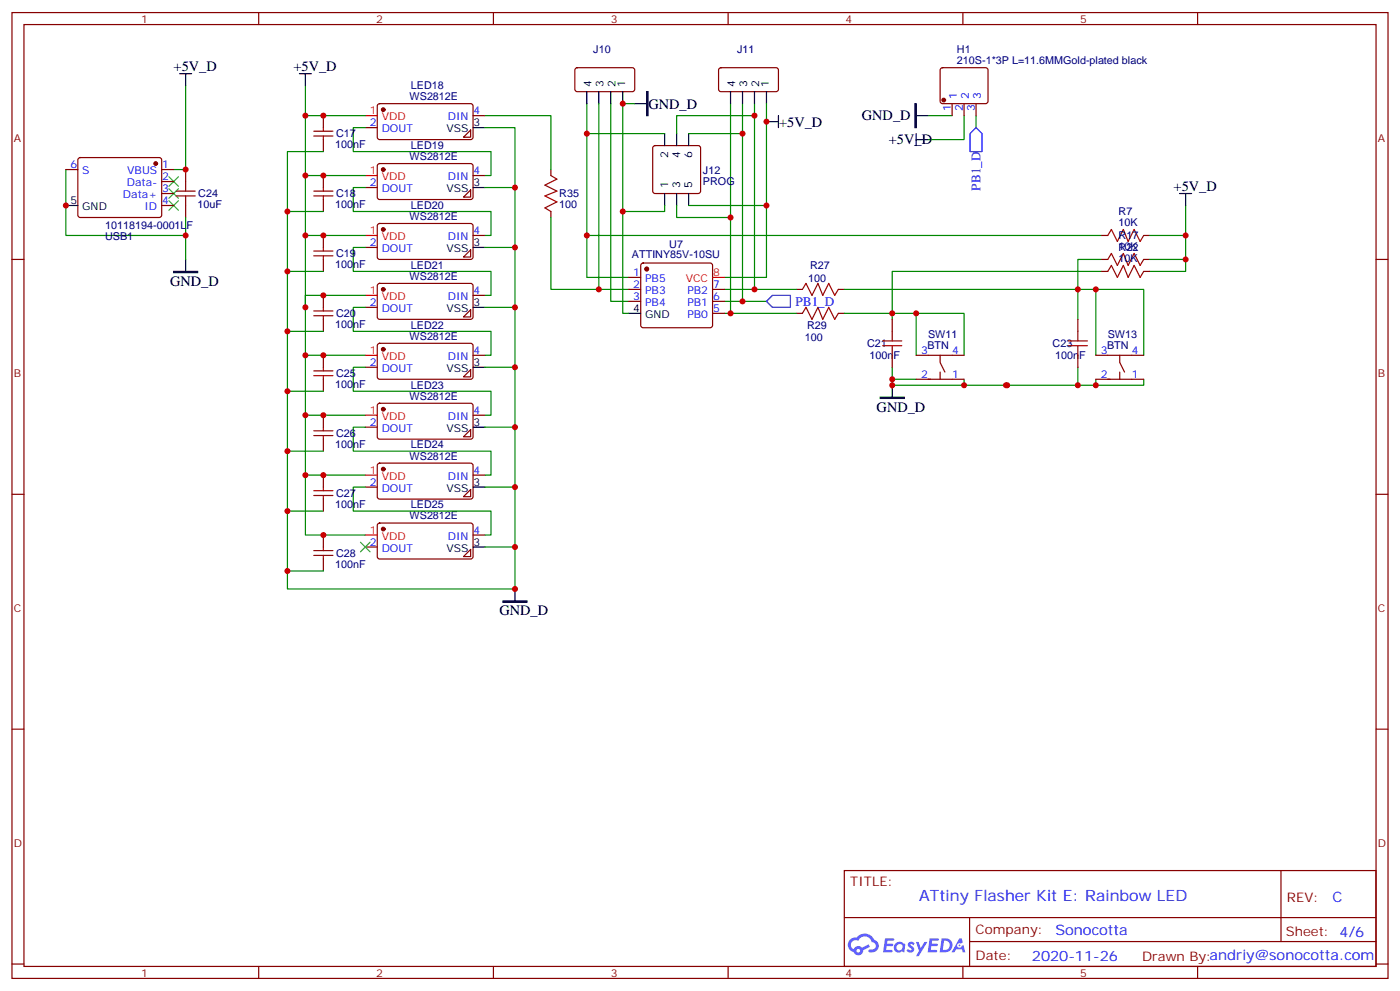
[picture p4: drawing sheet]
<svg xmlns="http://www.w3.org/2000/svg" width="412mm" height="292mm" viewBox="0 0 412 292" stroke-linecap="round" stroke-linejoin="round" font-family="sans-serif">
<g fill="none" stroke="#870000" stroke-width=".35">
<path d="M3.5 3.7h405.4v284.3h-405.4zM7.1 7.2h398.2v277.3h-398.2zM76.2 3.7v3.5M145.3 3.7v3.5M214.5 3.7v3.5M283.6 3.7v3.5M352.8 3.7v3.5M3.5 76.4h3.6M405.3 76.4h3.6M3.5 145.5h3.6M405.3 145.5h3.6M3.5 214.7h3.6"/>
<path d="M405.3 214.7h3.6M248.7 256.3h156.6v28.2h-156.6zM377.3 256.3v20.9M248.7 270.1h156.5M285.6 277.2h119.6M285.6 270.1v14.2M3.5 283.8h3.6M76.2 284.5v3.5M145.3 284.5v3.5M214.5 284.5v3.5M283.6 284.5v3.5M352.8 284.5v3.5"/>
<path d="M405.3 283.8h3.6"/>
</g>
<g fill="#5487ff">
<path d="M267.7 277.5a1.22 1.22 0 0 1 1.7 .2l-.4 .6a.47 .47 0 0 0-.3-.4 .47 .47 0 0 0-.5 .2l.1 .2a1.14 1.14 0 0 1 .8 1.8 1.14 1.14 0 0 1-1.9 0l-.2-.2 .5-.6 .7 .5a.29 .29 0 0 0 .3-.3 .29 .29 0 0 0-.2-.3 1.04 1.04 0 0 1-.6-1.7z"/>
<path d="M260.7 276.2h2.4l.3 .2-.2 .5-1.8 .1-.1 .8h1.5l.3 .4-.3 .4h-1.6l-.2 1.1h1.7l.2 .3-.2 .3-2.6 .1z"/>
<path d="M273.8 276.2h2.4l.3 .2-.1 .5-1.8 .1-.2 .8h1.6l.3 .4-.4 .4-1.6-.1-.1 1.1 1.7 .1 .2 .3-.2 .3-2.6 .1z"/>
<path d="M282.6 276.2h.7l.3 1.3-.6 .3a.69 .69 0 0 0-1 .3 .69 .69 0 0 0 .4 .9 .69 .69 0 0 0 .9-.6l.5-.2 .6 2.2h-.8l-.2-.9h-1.8l-.5 .9h-.8z"/>
<path d="M269.8 277.3h.8l.6 1.8 1.1-1.8h.9l-2.6 4.2h-.8l.9-1.5z"/>
<path d="M277.4 276.2l-.6 4.2h1.3a2.11 2.11 0 0 0 2.5-2.1 2.11 2.11 0 0 0-2.5-2.1zM278.1 277a1.39 1.39 0 0 1 1.7 1.4 1.39 1.39 0 0 1-1.8 1.2h-.3z"/>
<path d="M263.7 277.8a1.54 1.54 0 0 0-.1 2.2 1.54 1.54 0 0 0 2.2 .1l.6 .3 .3-2.3-.2-.3h-.4a1.49 1.49 0 0 0-2.4 0zM264 278.8a.94 .94 0 0 1 1.8 0 .94 .94 0 0 1-1.8 0z"/>
<path d="M250.4 276.6a2.18 2.18 0 0 0 1.1 3.7 1.44 1.44 0 0 0 1.6 .9 1.44 1.44 0 0 0 1.2-1.4l2-1.1-.5-.7-1.9 1a1.47 1.47 0 0 0-2.4 .4 1.39 1.39 0 0 1-.7-1.9 1.39 1.39 0 0 1 2-.5 2.12 2.12 0 0 1 2.2-1.3 2.12 2.12 0 0 1 1.9 1.7 1.14 1.14 0 0 1 1.1 1.4 1.14 1.14 0 0 1-1.7 .7 .43 .43 0 0 0-.5 .4 .43 .43 0 0 0 .4 .5 1.98 1.98 0 0 0 2.5-1.2 1.98 1.98 0 0 0-1.2-2.6 3.1 3.1 0 0 0-5.3-.6l-.9 .1zM252.3 279.9a.55 .55 0 0 1 1.1 0 .55 .55 0 0 1-1.1 0z"/>
<circle cx="282.6" cy="278.3" r=".26"/>
</g>
<g fill="none" stroke="#a10000" stroke-width=".35">
<path d="M92.4 38.6h5.7M95.2 37.6v1M51.9 56.3h5.6M51.9 57.7h5.6M54.7 53.4v2.9M54.7 57.7v2.8M92.4 40h5.7M92.4 56.3h5.7M92.4 57.7h5.7M95.2 40v1.1M95.2 55.2v1.1M95.2 57.7v1"/>
<path d="M162.3 51.7l1.7 1-3.5 1.8 3.5 1.8-3.5 1.4 3.5 1.7-3.5 1.8 1.8 1.1M92.4 73.9h5.7M92.4 75.3h5.7M95.2 72.8v1.1M95.2 75.3v1.1M326.3 69.3l1.1-1.7 1.7 3.5 1.8-3.5 1.4 3.5 1.8-3.5 1.7 3.5 1.1-1.8M326.3 76.4l1.1-1.8 1.7 3.5 1.8-3.5 1.4 3.5 1.8-3.5 1.7 3.5 1.1-1.7M326.3 79.9l1.1-1.8 1.7 3.6 1.8-3.6 1.4 3.6 1.8-3.6 1.7 3.6 1.1-1.8M92.4 91.5h5.7M92.4 93h5.7M95.2 90.5v1M95.2 93v1"/>
<path d="M236.4 92.3l1-1.8 1.8 3.5 1.7-3.5 1.5 3.5 1.7-3.5 1.8 3.5 1-1.7M236.4 85.2l1-1.8 1.8 3.6 1.7-3.6 1.5 3.6 1.7-3.6 1.8 3.6 1-1.8M262.8 97.5v2.9M317.5 97.5v2.9M92.4 109.2h5.7M92.4 110.6h5.7M95.2 108.1v1.1M95.2 110.6v1.1M260 101.8h5.6M260 100.4h5.6M262.8 101.8v2.8M314.7 101.8h5.6"/>
<path d="M314.7 100.4h5.6M317.5 101.8v2.8M92.4 126.8h5.7M92.4 128.2h5.7M95.2 125.8v1M95.2 128.2v1.1M92.4 144.5h5.7M92.4 145.9h5.7M95.2 143.4v1.1M95.2 145.9v1M92.4 162.1h5.7M92.4 163.5h5.7"/>
<path d="M95.2 161v1.1M95.2 163.5v1.1"/>
</g>
<g fill="none" stroke="#870000" stroke-width=".35">
<path d="M95.2 34v3.6M107.6 37.6h3.5M111.4 30.7l.4-.2 27.1 .1 .4 .6v9.5l-.7 .4-27-.1-.5-.6v-9.2zM139.3 34h3.6M169.6 20.1l.4-.2 16.5 .1 .5 .6-.1 6-.6 .4-16.5-.1-.5-.6v-5.7zM211.9 20.1l.5-.2 16.5 .1 .4 .6-.1 6-.6 .4-16.5-.1-.4-.6v-5.7zM277.2 20.1l.4-.2h12.7l.5 .2 .2 .5v9.5l-.7 .4-12.9-.1-.5-.6v-9.2zM280.5 30.5v3.5M284 30.5v3.5M287.5 30.5v3.5M19.4 49.9h3.5M23.2 46.6l.4-.2h23.3l.5 .2 .2 .5v16.5l-.7 .4h-23.5l-.5-.7v-16.2z"/>
<path d="M47.6 49.9h3.6M47.6 53.4h3.6M47.6 57h3.6M54.7 49.9v3.5M95.2 41.1v3.5M95.2 51.7v3.5M95.2 58.7v3.6M107.6 55.2h3.5M111.4 48.4l.4-.2h27.1l.4 .7v9.4l-.7 .4h-27l-.5-.7v-9.1zM136.5 40.4l2.1-2.1v2.1zM138.6 55.9v2.1h-2.1zM139.3 51.7h3.6"/>
<path d="M162.3 49.9v1.8M192.5 43.1l.5-.2h12.7l.5 .2 .2 .5v12.7l-.3 .5-.4 .2h-12.7l-.5-.3-.2-.4v-12.7zM47.6 60.5h3.6M54.7 60.5v3.5M95.2 69.3v3.5M95.2 76.4v3.5M107.6 72.8h3.5M111.4 66l.4-.2h27.1l.4 .7v9.4l-.7 .5-27-.1-.5-.6v-9.2zM138.6 73.6v2.1h-2.1zM139.3 69.3h3.6M162.3 62.3v1.7M189 77.6l.4-.2h19.8l.5 .2 .2 .5v17.7l-.2 .5-.5 .2h-19.8l-.5-.2-.2-.5v-17.7z"/>
<path d="M324.6 69.3h1.7M324.6 76.4h1.7M324.6 79.9h1.7M336.9 69.3h1.8M336.9 76.4h1.8M336.9 79.9h1.8M95.2 87v3.5M95.2 94v3.5M107.6 90.5h3.5M111.4 83.6l.4-.2 27.1 .1 .4 .6v9.5l-.7 .4-27-.1-.5-.6v-9.2zM138.6 91.2v2.1h-2.1zM139.3 87h3.6"/>
<path d="M185.2 85.2h3.5M185.2 81.7h3.5M185.2 88.7h3.5M209.9 92.3h3.5M209.9 85.2h3.5M209.9 88.7h3.5M234.6 92.3h1.8M234.6 85.2h1.8M246.9 92.3h1.8M246.9 85.2h1.8M262.8 94v3.5M317.5 94v3.5"/>
<path d="M95.2 104.6v3.5M95.2 111.7v3.5M107.6 108.1h3.5M111.4 101.3l.4-.2h27.1l.4 .7v9.4l-.7 .5-27-.1-.5-.7v-9.1zM111.4 118.9l.4-.2 27.1 .1 .4 .6v9.5l-.7 .4-27-.1-.5-.6v-9.2zM138.6 108.8v2.1h-2.1zM139.3 104.6h3.6M262.8 104.6v3.5M269.9 104.6h14.1M269.9 111.7h14.1M276.9 104.6v2.1l1.4 2.8M276.9 109.5v2.2"/>
<path d="M317.5 104.6v3.5M322.8 104.6h14.1M322.8 111.7h14.1M329.8 104.6v2.1l1.5 2.8M329.8 109.5v2.2M95.2 122.2v3.6M95.2 129.3v3.5M95.2 139.9v3.5M107.6 125.8h3.5M111.4 136.6l.4-.3 27.1 .1 .4 .7v9.4l-.7 .4h-27l-.5-.7v-9.1zM138.6 126.5v2.1h-2.1zM139.3 122.2h3.6"/>
<path d="M139.3 139.9h3.6M95.2 146.9v3.6M95.2 157.5v3.5M107.6 143.4h3.5M111.4 154.2l.4-.2h27.1l.4 .7v9.4l-.7 .5-27-.1-.5-.6v-9.2zM138.6 144.1v2.1h-2.1zM139.3 157.5h3.6M95.2 164.6v3.5M107.6 161h3.5M138.6 161.7v2.2h-2.1z"/>
</g>
<g fill="none" stroke="#008700" stroke-width=".35">
<path d="M54.7 25.2v24.7h-3.5M90 25.2v65.3v-3.5h17.6M90 34h17.6M107.6 37.6h-3.5v7h40.5v7.1h-1.7M142.9 37.6h8.8v135.8h-67v-22.9h10.5M142.9 34h19.4v15.9M172.9 30.5v51.2h12.3M172.9 39.3h22.9M176.4 30.5v54.7h8.8M179.9 30.5v58.2h5.3M187 30.5h-3.6v61.8h1.8M202.8 39.3h15.9"/>
<path d="M215.2 30.5v61.8M218.7 30.5v58.2M222.2 34h-22.9v5.3M222.2 30.5v54.7M225.8 30.5v51.2h-12.4M273.4 34h7.1M284 34v7.1h-10.6M287.5 34v3.6M19.4 49.9v19.4h35.3v7.1M90 51.7h17.6M95.2 44.6h-10.5v17.7M107.6 55.2h-3.5v7.1h40.5v7h-1.7"/>
<path d="M142.9 55.2h8.8M54.7 64v5.3M90 69.3h17.6M95.2 79.9h-10.5v17.6M95.2 62.3h-10.5v17.6M107.6 72.8h-3.5v7.1h40.5v7.1h-1.7M142.9 72.8h8.8M162.3 64v21.2h14.1M172.9 69.3h151.7M195.8 60.5v1.8h-12.4M199.3 60.5v3.5h15.9M202.8 60.5h23"/>
<path d="M324.6 79.9h-61.8v14.1M324.6 76.4h-7.1v17.6M338.7 69.3h10.5M338.7 76.4h10.5M349.2 60.5v19.4h-10.5M90 90.5v67h17.6M95.2 97.5h-10.5v17.7M107.6 90.5h-3.5v7h40.5v7.1h-1.7M142.9 90.5h8.8M213.4 92.3h21.2M213.4 85.2h21.2M213.4 88.7h12.4"/>
<path d="M248.7 85.2h74.1v19.4M248.7 92.3h21.2v12.3M269.9 92.3h14.1v12.3M322.8 85.2h14.1v19.4M90 104.6h17.6M95.2 115.2h-10.5v17.6M107.6 108.1h-3.5v7.1h40.5v7h-1.7M142.9 108.1h8.8M262.8 108.1v3.6M269.9 111.7h-7.1v1.7h33.9M284 111.7v1.7M317.5 108.1v5.3"/>
<path d="M322.8 111.7v1.7h-26.5M336.9 111.7v1.7h-14.1M90 139.9h17.6M90 122.2h17.6M95.2 132.8h-10.5v17.7M107.6 125.8h-3.5v7h40.5v7.1h-1.7M142.9 125.8h8.8M107.6 143.4h-3.5v7.1h40.5v7h-1.7M142.9 143.4h8.8M84.7 168.1h10.5M142.9 161h8.8"/>
</g>
<g fill="none" stroke="#000" stroke-width=".35">
<path d="M52.9 21.7h3.5M54.7 21.7v3.5M88.2 21.7h3.5M90 21.7v3.5M139.3 37.6h3.6M172.9 27v3.5M176.4 27v3.5M179.9 27v3.5M183.4 27v3.5M187 30.5h3.5M195.8 39.3v3.6M199.3 39.3v3.6"/>
<path d="M202.8 39.3v3.6M215.2 27v3.5M218.7 27v3.5M222.2 27v3.5M225.8 35.8h3.5M225.8 27v3.5M229.3 34v3.6M269.9 39.3v3.6M269.9 34h3.5M139.3 55.2h3.6M195.8 57v3.5M199.3 57v3.5"/>
<path d="M202.8 57v3.5M269.9 41.1h3.5M347.5 57h3.5M349.2 57v3.5M19.4 60.5h3.5M54.7 76.4v3.5M139.3 72.8h3.6M139.3 90.5h3.6M185.2 92.3h3.5M139.3 108.1h3.6M262.8 113.4v3.5M139.3 125.8h3.6"/>
<path d="M139.3 143.4h3.6M139.3 161h3.6M151.7 173.4v3.5"/>
</g>
<path d="M190.5 27h.4v7h-.4zM269.5 30.5h.4v7.1h-.4zM51.2 79.9h7v.4h-7zM259.3 116.9h7v.4h-7zM148.2 176.9h7v.4h-7z" fill="#000" stroke="#000" stroke-width=".35"/>
<g fill="#870000" stroke="#870000" stroke-width=".35">
<circle cx="190.5" cy="79.2" r=".53"/>
<circle cx="112.9" cy="32.3" r=".53"/>
<circle cx="112.9" cy="49.9" r=".53"/>
<circle cx="112.9" cy="67.6" r=".53"/>
<circle cx="112.9" cy="85.2" r=".53"/>
<circle cx="112.9" cy="102.8" r=".53"/>
<circle cx="112.9" cy="120.5" r=".53"/>
<circle cx="112.9" cy="138.1" r=".53"/>
<circle cx="112.9" cy="155.8" r=".53"/>
<circle cx="278" cy="29.5" r=".53"/>
<circle cx="45.9" cy="48.2" r=".53"/>
</g>
<path d="M107.6 34h3.5M107.6 51.7h3.5M107.6 69.3h3.5M107.6 87h3.5M209.9 81.7h3.5M107.6 104.6h3.5M107.6 122.2h3.5M107.6 139.9h3.5M107.6 157.5h3.5" fill="none" stroke="#f00" stroke-width=".35"/>
<path d="M49.7 59.1l2.9 2.8M49.7 55.6l2.9 2.8M49.7 52l2.9 2.9M52.6 59.1l-2.9 2.8M52.6 55.6l-2.9 2.8M52.6 52l-2.9 2.9M106.2 159.6l2.8 2.9M109 159.6l-2.8 2.9" fill="none" stroke="#3c3" stroke-width=".35"/>
<path d="M287.5 37.6l1.8 1.7v5.3h-3.5v-5.3zM225.8 88.7l1.7-1.7h5.3v3.5h-5.3z" fill="none" stroke="#00f" stroke-width=".35"/>
<g fill="#c00">
<circle cx="215.2" cy="92.3" r=".88"/>
<circle cx="218.7" cy="88.7" r=".88"/>
<circle cx="222.3" cy="85.2" r=".88"/>
<circle cx="262.8" cy="111.7" r=".88"/>
<circle cx="262.8" cy="92.3" r=".88"/>
<circle cx="262.8" cy="113.4" r=".88"/>
<circle cx="317.5" cy="85.2" r=".88"/>
<circle cx="317.5" cy="113.4" r=".88"/>
<circle cx="322.8" cy="85.2" r=".88"/>
<circle cx="269.9" cy="92.3" r=".88"/>
<circle cx="284" cy="113.4" r=".88"/>
<circle cx="322.8" cy="113.4" r=".88"/>
<circle cx="176.4" cy="85.2" r=".88"/>
<circle cx="90" cy="34" r=".88"/>
<circle cx="90" cy="51.7" r=".88"/>
<circle cx="90" cy="69.3" r=".88"/>
<circle cx="90" cy="90.5" r=".88"/>
<circle cx="90" cy="139.9" r=".88"/>
<circle cx="90" cy="104.6" r=".88"/>
<circle cx="90" cy="122.2" r=".88"/>
<circle cx="95.3" cy="34" r=".88"/>
<circle cx="95.3" cy="51.7" r=".88"/>
<circle cx="95.3" cy="69.3" r=".88"/>
<circle cx="95.3" cy="87" r=".88"/>
<circle cx="95.3" cy="104.6" r=".88"/>
<circle cx="95.3" cy="122.2" r=".88"/>
<circle cx="95.3" cy="139.9" r=".88"/>
<circle cx="95.3" cy="157.5" r=".88"/>
<circle cx="84.7" cy="150.5" r=".88"/>
<circle cx="84.7" cy="132.8" r=".88"/>
<circle cx="84.7" cy="115.2" r=".88"/>
<circle cx="84.7" cy="97.5" r=".88"/>
<circle cx="84.7" cy="79.9" r=".88"/>
<circle cx="84.7" cy="62.3" r=".88"/>
<circle cx="54.7" cy="49.9" r=".88"/>
<circle cx="225.8" cy="35.8" r=".88"/>
<circle cx="54.7" cy="69.3" r=".88"/>
<circle cx="84.7" cy="168.1" r=".88"/>
<circle cx="151.7" cy="55.2" r=".88"/>
<circle cx="151.7" cy="72.8" r=".88"/>
<circle cx="151.7" cy="90.5" r=".88"/>
<circle cx="151.7" cy="108.1" r=".88"/>
<circle cx="151.7" cy="125.8" r=".88"/>
<circle cx="151.7" cy="143.4" r=".88"/>
<circle cx="151.7" cy="161" r=".88"/>
<circle cx="151.7" cy="173.4" r=".88"/>
<circle cx="183.4" cy="30.5" r=".88"/>
<circle cx="183.4" cy="62.3" r=".88"/>
<circle cx="172.9" cy="39.3" r=".88"/>
<circle cx="225.8" cy="60.5" r=".88"/>
<circle cx="172.9" cy="69.3" r=".88"/>
<circle cx="215.2" cy="64" r=".88"/>
<circle cx="222.3" cy="34" r=".88"/>
<circle cx="218.7" cy="39.3" r=".88"/>
<circle cx="296.3" cy="113.4" r=".88"/>
<circle cx="296.7" cy="113.4" r=".88"/>
<circle cx="349.3" cy="69.3" r=".88"/>
<circle cx="349.3" cy="76.4" r=".88"/>
<circle cx="19.4" cy="60.5" r=".88"/>
</g>
<text font-size="4.6" fill="#00f" x="270.8" y="265.3">ATtiny Flasher Kit E: Rainbow LED</text>
<g font-size="4.2">
<text x="51.2" y="21">+5V_D</text>
<text x="86.4" y="21">+5V_D</text>
<text x="191" y="32">GND_D</text>
<text x="253.9" y="35.4">GND_D</text>
<text x="229.5" y="37.2">+5V_D</text>
<text x="261.8" y="42.5">+5V_D</text>
<text x="345.7" y="56.3">+5V_D</text>
<text x="50.1" y="84.1">GND_D</text>
<text x="258.2" y="121.2">GND_D</text>
<text x="147.1" y="181.2">GND_D</text>
</g>
<g font-size="4.2" fill="#00f">
<text x="392.5" y="265.6">C</text>
<text x="310.9" y="275.1">Sonocotta</text>
<text x="304" y="282.9">2020-11-26</text>
</g>
<g font-size="3.9" fill="#00f">
<text x="288.8" y="56.1" transform="rotate(-90 288.8 56.1)">PB1_D</text>
<text x="234.3" y="90">PB1_D</text>
</g>
<g font-size="3.9" fill="#800">
<text x="250.5" y="260.9">TITLE:</text>
<text x="379.1" y="265.6">REV:</text>
<text x="287.4" y="275.1">Company:</text>
<text x="378.7" y="275.7">Sheet: 4/6</text>
<text x="287.4" y="282.8">Date:</text>
<text x="336.4" y="282.8">Drawn By:andriy@sonocotta.com</text>
</g>
<g font-size="3.2" fill="#800">
<text x="41.6" y="6.7">1</text>
<text x="110.8" y="6.7">2</text>
<text x="179.9" y="6.7">3</text>
<text x="249.1" y="6.7">4</text>
<text x="318.2" y="6.7">5</text>
<text x="4.1" y="41.8">A</text>
<text x="405.9" y="41.8">A</text>
<text x="4.1" y="110.9">B</text>
<text x="405.9" y="110.9">B</text>
<text x="4.1" y="180.1">C</text>
<text x="405.9" y="180.1">C</text>
<text x="4.1" y="249.2">D</text>
<text x="405.9" y="249.2">D</text>
<text x="41.6" y="287.5">1</text>
<text x="110.8" y="287.5">2</text>
<text x="179.9" y="287.5">3</text>
<text x="249.1" y="287.5">4</text>
<text x="318.2" y="287.5">5</text>
</g>
<g font-size="3.2" fill="#000080">
<text x="174.8" y="15.7">J10</text>
<text x="217.1" y="15.7">J11</text>
<text x="281.9" y="15.6">H1</text>
<text x="281.9" y="18.9">210S-1*3P L=11.6MMGold-plated black</text>
<text x="120.7" y="29.5">WS2812E</text>
<text x="121.1" y="26.2">LED18</text>
<text x="99" y="40.4">C17</text>
<text x="98.8" y="43.7">100nF</text>
<text x="120.7" y="47.1">WS2812E</text>
<text x="121.1" y="43.8">LED19</text>
<text x="207.1" y="51.1">J12</text>
<text x="58.4" y="58">C24</text>
<text x="99" y="58">C18</text>
<text x="164.7" y="58.1">R35</text>
<text x="207.1" y="54.4">PROG</text>
<text x="58.2" y="61.3">10uF</text>
<text x="98.8" y="61.3">100nF</text>
<text x="120.7" y="64.7">WS2812E</text>
<text x="121.1" y="61.5">LED20</text>
<text x="164.7" y="61.3">100</text>
<text x="329.5" y="63.3">R7</text>
<text x="31" y="67.6">10118194-0001LF</text>
<text x="31" y="70.8">USB1</text>
<text x="329.5" y="66.5">10K</text>
<text x="329.5" y="70.4">R17</text>
<text x="99" y="75.7">C19</text>
<text x="186.2" y="75.9">ATTINY85V-10SU</text>
<text x="197.2" y="73.1">U7</text>
<text x="329.5" y="73.6">10K</text>
<text x="329.5" y="77.1">10K</text>
<text x="329.5" y="73.9">R22</text>
<text x="98.8" y="78.9">100nF</text>
<text x="120.7" y="82.4">WS2812E</text>
<text x="121.1" y="79.1">LED21</text>
<text x="238" y="82.9">100</text>
<text x="238.6" y="79.3">R27</text>
<text x="99" y="93.3">C20</text>
<text x="98.8" y="96.6">100nF</text>
<text x="120.7" y="100">WS2812E</text>
<text x="121.1" y="96.8">LED22</text>
<text x="237.1" y="100.5">100</text>
<text x="237.7" y="96.9">R29</text>
<text x="273.4" y="99.6">SW11</text>
<text x="326.3" y="99.6">SW13</text>
<text x="255.4" y="102.2">C21</text>
<text x="256.1" y="105.8">100nF</text>
<text x="273.2" y="102.8">BTN</text>
<text x="310.1" y="102.2">C23</text>
<text x="310.8" y="105.8">100nF</text>
<text x="326.1" y="102.8">BTN</text>
<text x="99" y="111">C25</text>
<text x="98.8" y="114.2">100nF</text>
<text x="120.7" y="117.7">WS2812E</text>
<text x="121.1" y="114.4">LED23</text>
<text x="98.8" y="131.9">100nF</text>
<text x="99" y="128.6">C26</text>
<text x="120.7" y="135.3">WS2812E</text>
<text x="121.1" y="132">LED24</text>
<text x="98.8" y="149.5">100nF</text>
<text x="99" y="146.2">C27</text>
<text x="121.1" y="149.7">LED25</text>
<text x="120.7" y="152.9">WS2812E</text>
<text x="98.8" y="167.1">100nF</text>
<text x="99" y="163.9">C28</text>
</g>
<g font-size="3.2">
<text x="174.3" y="25.7" transform="rotate(-90 174.3 25.7)">4</text>
<text x="177.8" y="25.7" transform="rotate(-90 177.8 25.7)">3</text>
<text x="181.3" y="25.7" transform="rotate(-90 181.3 25.7)">2</text>
<text x="184.1" y="25.7" transform="rotate(-90 184.1 25.7)">1</text>
<text x="216.6" y="25.7" transform="rotate(-90 216.6 25.7)">4</text>
<text x="220.1" y="25.7" transform="rotate(-90 220.1 25.7)">3</text>
<text x="223.7" y="25.7" transform="rotate(-90 223.7 25.7)">2</text>
<text x="226.5" y="25.7" transform="rotate(-90 226.5 25.7)">1</text>
<text x="131.5" y="39">VSS</text>
<text x="139.5" y="37.2">3</text>
<text x="196.8" y="46.6" transform="rotate(-90 196.8 46.6)">2</text>
<text x="200.4" y="46.6" transform="rotate(-90 200.4 46.6)">4</text>
<text x="203.9" y="46.6" transform="rotate(-90 203.9 46.6)">6</text>
<text x="131.5" y="56.6">VSS</text>
<text x="139.5" y="54.9">3</text>
<text x="196.8" y="55.2" transform="rotate(-90 196.8 55.2)">1</text>
<text x="200.4" y="55.2" transform="rotate(-90 200.4 55.2)">3</text>
<text x="203.9" y="55.2" transform="rotate(-90 203.9 55.2)">5</text>
<text x="20.7" y="60.1">5</text>
<text x="24.2" y="61.9">GND</text>
<text x="131.5" y="74.3">VSS</text>
<text x="139.5" y="72.5">3</text>
<text x="131.5" y="91.9">VSS</text>
<text x="139.5" y="90.1">3</text>
<text x="186.5" y="91.9">4</text>
<text x="190" y="93.7">GND</text>
<text x="139.5" y="107.8">3</text>
<text x="131.5" y="109.5">VSS</text>
<text x="139.5" y="125.4">3</text>
<text x="131.5" y="127.2">VSS</text>
<text x="139.5" y="143.1">3</text>
<text x="131.5" y="144.8">VSS</text>
<text x="139.5" y="160.7">3</text>
<text x="131.5" y="162.5">VSS</text>
</g>
<g font-size="3.2" fill="#00f">
<text x="281.9" y="29.2" transform="rotate(-90 281.9 29.2)">1</text>
<text x="285.4" y="29.2" transform="rotate(-90 285.4 29.2)">2</text>
<text x="288.9" y="29.2" transform="rotate(-90 288.9 29.2)">3</text>
<text x="131.9" y="35.5">DIN</text>
<text x="139.5" y="33.7">4</text>
<text x="280.1" y="32.7" transform="rotate(-90 280.1 32.7)">1</text>
<text x="283.6" y="32.7" transform="rotate(-90 283.6 32.7)">2</text>
<text x="287.2" y="32.7" transform="rotate(-90 287.2 32.7)">3</text>
<text x="108.9" y="37.2">2</text>
<text x="112.4" y="39">DOUT</text>
<text x="20.7" y="49.6">6</text>
<text x="24.2" y="51.3">S</text>
<text x="37.5" y="51.3">VBUS</text>
<text x="47.8" y="49.6">1</text>
<text x="47.8" y="53.1">2</text>
<text x="131.9" y="53.1">DIN</text>
<text x="139.5" y="51.3">4</text>
<text x="36.2" y="58.4">Data+</text>
<text x="37.4" y="54.9">Data-</text>
<text x="47.8" y="56.6">3</text>
<text x="108.9" y="54.9">2</text>
<text x="112.4" y="56.6">DOUT</text>
<text x="42.5" y="61.9">ID</text>
<text x="47.8" y="60.1">4</text>
<text x="131.9" y="70.7">DIN</text>
<text x="139.5" y="69">4</text>
<text x="108.9" y="72.5">2</text>
<text x="112.4" y="74.3">DOUT</text>
<text x="186.5" y="81.3">1</text>
<text x="190" y="83.1">PB5</text>
<text x="131.9" y="88.4">DIN</text>
<text x="139.5" y="86.6">4</text>
<text x="186.5" y="84.8">2</text>
<text x="186.5" y="88.4">3</text>
<text x="190" y="86.6">PB3</text>
<text x="202.5" y="86.6">PB2</text>
<text x="210.1" y="88.4">6</text>
<text x="210.1" y="84.8">7</text>
<text x="108.9" y="90.1">2</text>
<text x="112.4" y="91.9">DOUT</text>
<text x="190" y="90.1">PB4</text>
<text x="202.5" y="93.7">PB0</text>
<text x="202.5" y="90.1">PB1</text>
<text x="210.1" y="91.9">5</text>
<text x="108.9" y="107.8">2</text>
<text x="131.9" y="106">DIN</text>
<text x="139.5" y="104.2">4</text>
<text x="271.4" y="104.2">3</text>
<text x="280.5" y="104.2">4</text>
<text x="324.3" y="104.2">3</text>
<text x="333.4" y="104.2">4</text>
<text x="112.4" y="109.5">DOUT</text>
<text x="271.4" y="111.3">2</text>
<text x="280.5" y="111.3">1</text>
<text x="324.3" y="111.3">2</text>
<text x="333.4" y="111.3">1</text>
<text x="108.9" y="125.4">2</text>
<text x="131.9" y="123.6">DIN</text>
<text x="139.5" y="121.9">4</text>
<text x="112.4" y="127.2">DOUT</text>
<text x="108.9" y="143.1">2</text>
<text x="131.9" y="141.3">DIN</text>
<text x="139.5" y="139.5">4</text>
<text x="112.4" y="144.8">DOUT</text>
<text x="108.9" y="160.7">2</text>
<text x="131.9" y="158.9">DIN</text>
<text x="139.5" y="157.2">4</text>
<text x="112.4" y="162.5">DOUT</text>
</g>
<g font-size="3.2" fill="#f00">
<text x="108.9" y="33.7">1</text>
<text x="112.4" y="35.5">VDD</text>
<text x="108.9" y="51.3">1</text>
<text x="112.4" y="53.1">VDD</text>
<text x="108.9" y="69">1</text>
<text x="112.4" y="70.7">VDD</text>
<text x="202" y="83.1">VCC</text>
<text x="210.1" y="81.3">8</text>
<text x="108.9" y="86.6">1</text>
<text x="112.4" y="88.4">VDD</text>
<text x="108.9" y="104.2">1</text>
<text x="112.4" y="106">VDD</text>
<text x="108.9" y="121.9">1</text>
<text x="112.4" y="123.6">VDD</text>
<text x="108.9" y="139.5">1</text>
<text x="112.4" y="141.3">VDD</text>
<text x="108.9" y="157.2">1</text>
<text x="112.4" y="158.9">VDD</text>
</g>
</svg>
